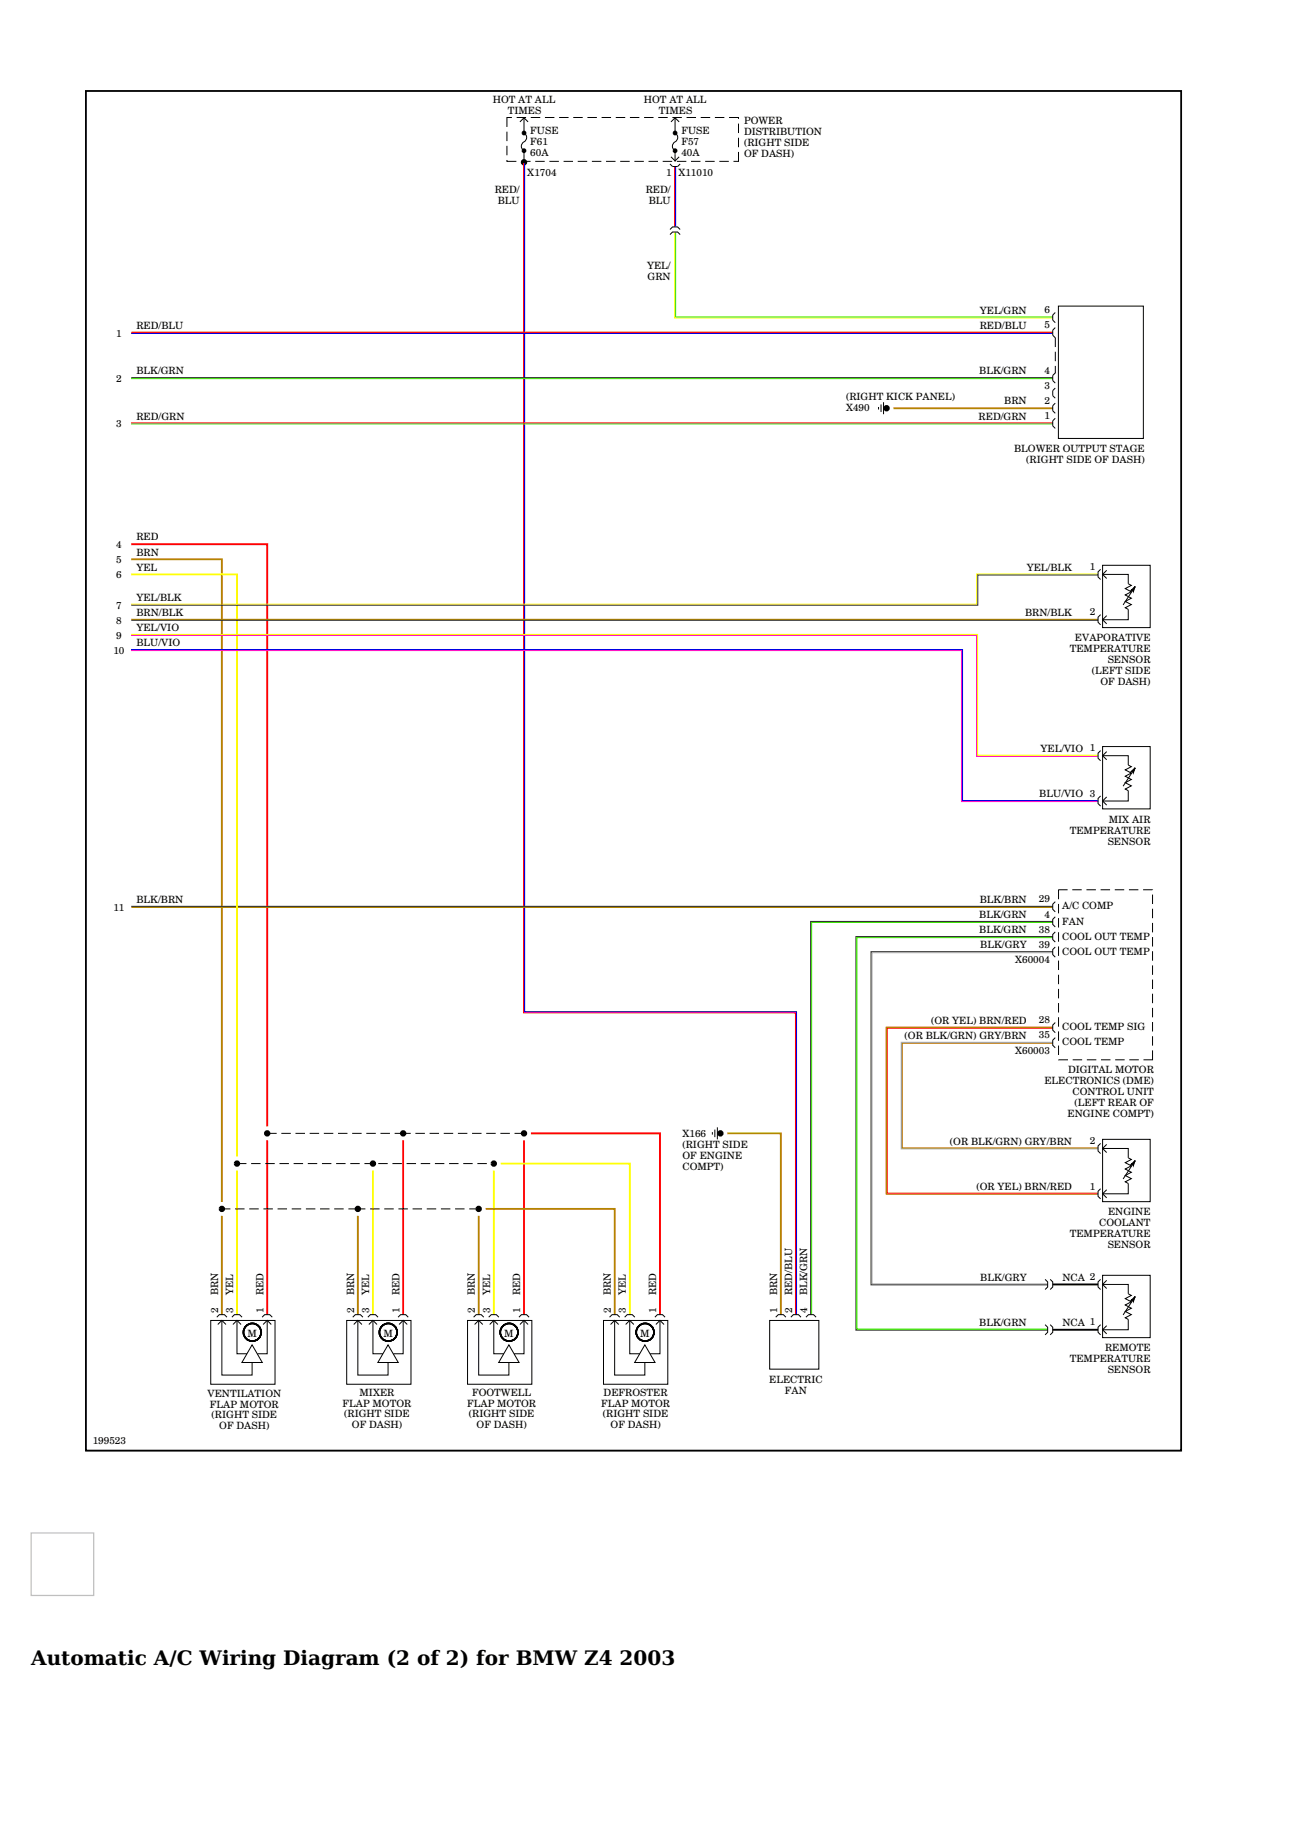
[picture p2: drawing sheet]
<svg xmlns="http://www.w3.org/2000/svg" width="210mm" height="297mm" viewBox="0 0 210 297" stroke-linecap="round" stroke-linejoin="round" font-family="sans-serif">
<path d="M21.3 88.5h22.1v94.6M43.4 185.4v28.3M65.5 185.4v28.3M85.2 185.4v28.3M86.3 184.3h21v29.4" fill="none" stroke="#f00" stroke-width=".31"/>
<g fill="none" stroke="#000" stroke-width=".52">
<circle cx="85.2" cy="26.4" r=".26"/>
<circle cx="144.1" cy="66.4" r=".26"/>
<circle cx="36.1" cy="196.5" r=".26"/>
<circle cx="38.5" cy="189.2" r=".26"/>
<circle cx="43.4" cy="184.3" r=".26"/>
<circle cx="58.2" cy="196.5" r=".26"/>
<circle cx="60.6" cy="189.2" r=".26"/>
<circle cx="65.5" cy="184.3" r=".26"/>
<circle cx="77.8" cy="196.5" r=".26"/>
<circle cx="80.3" cy="189.2" r=".26"/>
<circle cx="85.2" cy="184.3" r=".26"/>
<circle cx="117.1" cy="184.3" r=".26"/>
</g>
<path d="M145.3 66.4h25.9M21.3 90.9h14.8v104.5M36.1 197.7v16M58.2 197.7v16M77.8 197.7v16M79 196.5h20.9v17.2M118.3 184.3h8.7v29.4" fill="none" stroke="#b28600" stroke-width=".31"/>
<path d="M21.3 93.4h17.2v94.6M38.5 190.3v23.4M60.6 190.3v23.4M80.3 190.3v23.4M81.4 189.2h21v24.5" fill="none" stroke="#ff0" stroke-width=".31"/>
<g fill="none" stroke="#000" stroke-width=".16">
<path d="M83.2 19.1h-.8v1.5M84 19.1h1.5M84.5 19.8l.7-.6 .7 .6M85.2 19.1v2.5a.89 .89 0 0 1 .4 .9 .89 .89 0 0 1-.6 .7 .81 .81 0 0 0 .2 1.3v1.8M86.3 19.1h1.5M88.6 19.1h1.5M90.9 19.1h1.5M93.2 19.1h1.5M95.5 19.1h1.5M97.8 19.1h1.5M100.1 19.1h1.6M102.4 19.1h1.6"/>
<path d="M104.7 19.1h1.6M107 19.1h1.6M109.1 19.8l.7-.6 .6 .6M109.3 19.1h1.6M109.8 19.1v2.5a.89 .89 0 0 1 .4 .9 .89 .89 0 0 1-.7 .7 .81 .81 0 0 0 .3 1.3v1.8M111.6 19.1h1.6M113.9 19.1h1.6M116.2 19.1h1.6M118.5 19.1h1.6v.2M82.4 26v.2h1.6M82.4 21.4v1.5M82.4 23.7v1.5"/>
<path d="M84.7 26.2h1.6M87 26.2h1.6M89.3 26.2h1.6M91.6 26.2h1.6M93.9 26.2h1.6M96.2 26.2h1.6M98.5 26.2h1.6M100.8 26.2h1.6M103.1 26.2h1.6M105.4 26.2h1.6M107.7 26.2h1.6M108.9 38.1l.4-.4h.9l.4 .4"/>
<path d="M108.9 37.3l.4-.4h.9l.4 .4M108.9 26.7l.4 .4h.9l.4-.4M109.1 25.5l.7 .7 .6-.7M110.1 26.2h1.5M112.4 26.2h1.5M114.7 26.2h1.5M117 26.2h1.5M120.1 24.7v1.5h-.8M120.1 20.1v1.5M120.1 22.4v1.5M171.6 50.8l-.4 .4v.8l.4 .5M171.6 53.3l-.4 .4v.8l.4 .4"/>
<path d="M171.6 54.9v1.5M171.6 57.2v1.5M171.6 59.5v1.2M172.1 49.8h13.8v21.5h-13.8zM142.8 66.2v.4M143.2 65.8v1.2M143.7 65.4v1.9M171.6 60.6l-.4 .4v.9l.4 .4M171.6 63.1l-.4 .4v.8l.4 .4M171.6 65.5l-.4 .5v.8l.4 .4M171.6 68l-.4 .4v.8l.4 .5M178.9 92.6l-.4 .4v.8l.4 .4"/>
<path d="M178.9 99.9l-.4 .4v.9l.4 .4M179.3 91.9h7.7v10.1h-7.7zM179.3 93.4h4.1v1.5l.5 .3-.9 .5 .9 .5-.9 .5 .9 .6-.9 .5 .9 .5-.9 .5 .4 .3v1.7h-4.1M179.9 92.7l-.6 .7 .6 .7M183.9 96l.7-.6-.4 .5zM184.2 95.9l-1.6 2.4M184.6 95.4l-.3 .8-.1-.3zM179.9 100.1l-.6 .7 .6 .6M178.9 122l-.4 .5v.8l.4 .4M178.9 129.4l-.4 .4v.8l.4 .5M179.3 121.4h7.7v10.1h-7.7zM179.3 122.9h4.1v1.5l.5 .2-.9 .6 .9 .5-.9 .5 .9 .5-.9 .6 .9 .5-.9 .5 .4 .2v1.7h-4.1"/>
<path d="M179.9 122.2l-.6 .7 .6 .6M179.9 129.6l-.6 .6 .6 .7M183.9 125.4l.7-.6-.4 .6zM184.2 125.4l-1.6 2.4M184.6 124.8l-.3 .9-.1-.3zM171.6 154l-.4 .4v.8l.4 .4M171.6 151.5l-.4 .4v.8l.4 .5M171.6 149.1l-.4 .4v.8l.4 .4M171.6 146.6l-.4 .4v.8l.4 .4M172.1 147v1.5M172.1 149.3v1.5M172.1 151.6v1.5"/>
<path d="M172.1 153.9v1.5M172.1 156.2v1.5M172.1 158.5v1.5M173.6 144.7h-1.5v1.5M174.3 144.7h1.6M176.6 144.7h1.6M178.9 144.7h1.6M181.3 144.7h1.5M183.6 144.7h1.5M185.9 144.7h1.5M187.4 145.4v1.6M187.4 147.7v1.6"/>
<path d="M187.4 150v1.6M187.4 152.4v1.5M187.4 154.7v1.5M187.4 157v1.5M187.4 159.3v1.5M171.6 166.2l-.4 .5v.8l.4 .4M171.6 168.7l-.4 .4v.8l.4 .5M172.1 172.3h1.5M172.1 160.8v1.5M172.1 163.1v1.5M172.1 165.4v1.5M172.1 167.7v1.5"/>
<path d="M172.1 170v1.5M174.4 172.3h1.5M176.7 172.3h1.5M179 172.3h1.5M181.3 172.3h1.6M183.6 172.3h1.6M187.4 170.8v1.5h-1.5M187.4 161.6v1.5M187.4 163.9v1.5M187.4 166.2v1.5M187.4 168.5v1.5M36.1 196.5h1.4"/>
<path d="M38.2 196.5h1.6M38.5 189.2h1.6M40.5 196.5h1.6M40.8 189.2h1.6M42.8 196.5h1.6M43.1 189.2h1.6M43.4 184.3h1.6M45.1 196.5h1.6M45.4 189.2h1.6M45.7 184.3h1.6M47.4 196.5h1.6M47.7 189.2h1.6"/>
<path d="M48 184.3h1.6M49.7 196.5h1.6M50 189.2h1.6M50.4 184.3h1.5M52 196.5h1.6M52.3 189.2h1.6M52.7 184.3h1.5M54.3 196.5h1.6M54.6 189.2h1.6M55 184.3h1.5M56.6 196.5h2.8M57 189.2h1.5"/>
<path d="M57.3 184.3h1.5M59.3 189.2h1.4M59.6 184.3h1.5M60.2 196.5h1.5M61.5 189.2h1.5M61.9 184.3h1.5M62.5 196.5h1.5M63.8 189.2h1.5M64.2 184.3h2.6M64.8 196.5h1.5M66.1 189.2h1.5M67.1 196.5h1.5"/>
<path d="M67.5 184.3h1.6M68.4 189.2h1.5M69.4 196.5h1.5M69.8 184.3h1.6M70.7 189.2h1.5M71.7 196.5h1.5M72.1 184.3h1.6M73 189.2h1.6M74 196.5h1.5M74.5 184.3h1.5M75.3 189.2h1.6M76.3 196.5h1.5"/>
<path d="M76.8 184.3h1.5M77.6 189.2h1.6M79.1 184.3h1.5M81.4 184.3h1.5M83.7 184.3h1.5M115.8 184.1v.4M116.2 183.7v1.2M116.6 183.3v1.9M178.9 185.9l-.4 .4v.8l.4 .4M178.9 193.3l-.4 .4v.8l.4 .4M179.3 185.2h7.7v10.2h-7.7zM179.3 186.7h4.1v1.5l.5 .3-.9 .5 .9 .5-.9 .6 .9 .5-.9 .5 .9 .5-.9 .5 .4 .3v1.7h-4.1"/>
<path d="M179.9 186.1l-.6 .6 .6 .7M179.9 193.4l-.6 .7 .6 .7M183.9 189.3l.7-.6-.4 .5zM184.2 189.2l-1.6 2.5M184.6 188.7l-.3 .8-.1-.3zM34.3 214.7h10.4v10.4h-10.4zM35.2 214.2l.5-.5h.8l.4 .5M35.4 215.3l.7-.6 .6 .6M36.1 214.7v8.9h4.9v-2M37.7 214.2l.4-.5h.8l.5 .5M37.9 215.3l.6-.6 .7 .6M38.5 214.7v5.4h1.7"/>
<path d="M41 218.7l1.6 2.8h-3.3zM42.6 214.2l.4-.5h.9l.4 .5M42.8 215.3l.6-.6 .7 .6M43.4 214.7v5.4h-1.6M56.4 214.7h10.4v10.4h-10.4zM57.4 214.2l.4-.5h.8l.4 .5M57.5 215.3l.7-.6 .6 .6M58.2 214.7v8.9h4.9v-2M59.8 214.2l.4-.5h.8l.5 .5M60 215.3l.6-.6 .7 .6M60.6 214.7v5.4h1.7M63.1 218.7l1.6 2.8h-3.3z"/>
<path d="M64.7 214.2l.4-.5h.9l.4 .5M64.9 215.3l.6-.6 .7 .6M65.5 214.7v5.4h-1.5M76 214.7h10.5v10.4h-10.5zM77 214.2l.4-.5h.8l.5 .5M77.2 215.3l.6-.6 .7 .6M77.8 214.7v8.9h4.9v-2M79.5 214.2l.4-.5h.8l.4 .5M79.6 215.3l.7-.6 .6 .6M80.3 214.7v5.4h1.6M82.7 218.7l1.7 2.8h-3.3zM84.4 214.2l.4-.5h.8l.4 .5"/>
<path d="M84.5 215.3l.7-.6 .7 .6M85.2 214.7v5.4h-1.6M98.1 214.7h10.5v10.4h-10.5zM99.1 214.2l.4-.5h.8l.5 .5M99.3 215.3l.6-.6 .7 .6M99.9 214.7v8.9h4.9v-2M101.6 214.2l.4-.5h.8l.4 .5M101.7 215.3l.7-.6 .7 .6M102.4 214.7v5.4h1.6M104.8 218.7l1.7 2.8h-3.3zM106.5 214.2l.4-.5h.8l.4 .5M106.6 215.3l.7-.6 .7 .6"/>
<path d="M107.3 214.7v5.4h-1.6M125.1 214.7h8v7.9h-8zM126.1 214.2l.4-.5h.9l.4 .5M128.6 214.2l.4-.5h.8l.4 .5M131 214.2l.5-.5h.8l.4 .5M169.9 215.4l.4 .4v.8l-.4 .4M169.9 208l.4 .4v.8l-.4 .5M170.8 215.4l.4 .4v.8l-.4 .4M170.8 208l.4 .4v.8l-.4 .5M178.9 208l-.4 .4v.8l.4 .5M178.9 215.4l-.4 .4v.8l.4 .4M179.3 207.3h7.7v10.2h-7.7z"/>
<path d="M179.3 208.8h4.1v1.5l.5 .3-.9 .5 .9 .6-.9 .5 .9 .5-.9 .5 .9 .5-.9 .6 .4 .2v1.7h-4.1M179.9 208.2l-.6 .6 .6 .7M179.9 215.5l-.6 .7 .6 .7M183.9 211.4l.7-.6-.4 .5zM184.2 211.3l-1.6 2.5M184.6 210.8l-.3 .8-.1-.3zM14 235.8h178"/>
<circle cx="41" cy="216.6" r="1.49"/>
<circle cx="41" cy="216.6" r="1.5"/>
<circle cx="41" cy="216.6" r="1.45"/>
<circle cx="41" cy="216.6" r="1.47"/>
<circle cx="41" cy="216.6" r="1.48"/>
<circle cx="41" cy="216.6" r="1.44"/>
<circle cx="41" cy="216.6" r="1.43"/>
<circle cx="41" cy="216.6" r="1.41"/>
<circle cx="41" cy="216.6" r="1.42"/>
<circle cx="41" cy="216.6" r="1.39"/>
<circle cx="41" cy="216.6" r="1.38"/>
<circle cx="63.1" cy="216.6" r="1.5"/>
<circle cx="63.1" cy="216.6" r="1.49"/>
<circle cx="63.1" cy="216.6" r="1.47"/>
<circle cx="63.1" cy="216.6" r="1.45"/>
<circle cx="63.1" cy="216.6" r="1.48"/>
<circle cx="63.1" cy="216.6" r="1.44"/>
<circle cx="63.1" cy="216.6" r="1.41"/>
<circle cx="63.1" cy="216.6" r="1.43"/>
<circle cx="63.1" cy="216.6" r="1.42"/>
<circle cx="63.1" cy="216.6" r="1.38"/>
<circle cx="63.1" cy="216.6" r="1.39"/>
<circle cx="82.8" cy="216.6" r="1.48"/>
<circle cx="82.8" cy="216.6" r="1.5"/>
<circle cx="82.8" cy="216.6" r="1.49"/>
<circle cx="82.8" cy="216.6" r="1.44"/>
<circle cx="82.8" cy="216.6" r="1.47"/>
<circle cx="82.8" cy="216.6" r="1.41"/>
<circle cx="82.8" cy="216.6" r="1.43"/>
<circle cx="82.8" cy="216.6" r="1.45"/>
<circle cx="82.8" cy="216.6" r="1.39"/>
<circle cx="82.8" cy="216.6" r="1.42"/>
<circle cx="82.8" cy="216.6" r="1.38"/>
<circle cx="104.9" cy="216.6" r="1.48"/>
<circle cx="104.9" cy="216.6" r="1.5"/>
<circle cx="104.9" cy="216.6" r="1.47"/>
<circle cx="104.9" cy="216.6" r="1.49"/>
<circle cx="104.9" cy="216.6" r="1.44"/>
<circle cx="104.9" cy="216.6" r="1.41"/>
<circle cx="104.9" cy="216.6" r="1.43"/>
<circle cx="104.9" cy="216.6" r="1.45"/>
<circle cx="104.9" cy="216.6" r="1.39"/>
<circle cx="104.9" cy="216.6" r="1.42"/>
<circle cx="104.9" cy="216.6" r="1.38"/>
</g>
<path d="M85.1 26.5v138.2h44.3v49M109.7 27.1v9.8M21.3 54h149.9M21.3 68.8h149.9" fill="none" stroke="#f00" stroke-width=".2"/>
<path d="M85.3 26.5v138h44.2v49.2M109.9 27.1v9.8M21.3 54.2h149.9" fill="none" stroke="#00f" stroke-width=".16"/>
<path d="M109.7 37.8v13.9h61.5M178.5 93.3h-19.7v4.9h-137.5M21.3 103.2h137.6v19.6h19.7" fill="none" stroke="#ff0" stroke-width=".2"/>
<path d="M109.9 37.8v13.7h61.3M21.3 61.6h149.9M21.3 68.9h149.9M171.2 150h-39.2v63.7M171.2 152.4h-31.9v63.7h31" fill="none" stroke="#39e500" stroke-width=".16"/>
<path d="M171.2 208.8h7.3M171.2 216.2h7.3" fill="none" stroke="#000" stroke-width=".31"/>
<path d="M21.3 61.4h149.9M21.3 147.4h149.9M171.2 149.8h-39.4v63.9M171.2 152.3h-32v63.9h31.1M171.2 154.7h-29.6v54.2h28.7" fill="none" stroke="#323232" stroke-width=".2"/>
<path d="M171.2 154.9h-29.4v53.8h28.5" fill="none" stroke="#afafaf" stroke-width=".16"/>
<path d="M21.3 100.7h157.2M171.2 167h-27.1v27.1h34.4" fill="none" stroke="#b28600" stroke-width=".2"/>
<path d="M171.2 167.2h-27v26.8h34.3" fill="none" stroke="#f00" stroke-width=".16"/>
<path d="M171.2 169.5h-24.7v17.3h32" fill="none" stroke="#afafaf" stroke-width=".2"/>
<path d="M21.3 147.5h149.9M171.2 169.6h-24.5v17h31.8" fill="none" stroke="#b28600" stroke-width=".16"/>
<path d="M14 14.8h178v221h-178z" fill="none" stroke="#000" stroke-width=".29"/>
<path d="M178.5 93.5h-19.5v4.9h-137.7M21.3 100.9h157.2" fill="none" stroke="#323232" stroke-width=".16"/>
<path d="M21.3 103.3h137.5v19.7h19.8M21.3 105.8h135v24.5h22.3" fill="none" stroke="#f0f" stroke-width=".16"/>
<path d="M21.3 105.6h135.2v24.6h22.1" fill="none" stroke="#00f" stroke-width=".2"/>
<g fill="none" stroke="#000" stroke-width=".38">
<circle cx="85.2" cy="24.5" r=".19"/>
<circle cx="85.2" cy="21.6" r=".19"/>
<circle cx="109.8" cy="24.5" r=".19"/>
<circle cx="109.8" cy="21.6" r=".19"/>
</g>
<path d="M183.9 96l.7-.6-.4 .5zM184.6 95.4l-.3 .8-.1-.3zM183.9 125.4l.7-.6-.4 .6zM184.6 124.8l-.3 .9-.1-.3zM183.9 189.3l.7-.6-.4 .5zM184.6 188.7l-.3 .8-.1-.3zM183.9 211.4l.7-.6-.4 .5zM184.6 210.8l-.3 .8-.1-.3z" fill="#000"/>
<path d="M5.1 249.2h10.1v10.2h-10.1z" fill="none" stroke="#c0c0c0" stroke-width=".2"/>
<g font-size="3.3">
<text x="5.1" y="270.8">Automatic A/C Wiring Diagram (2 of 2) for BMW Z4</text>
<text x="100.7" y="270.8">2003</text>
</g>
<g font-size="1.6">
<text x="80.1" y="16.8">HOT AT ALL</text>
<text x="104.7" y="16.8">HOT AT ALL</text>
<text x="82.5" y="18.6">TIMES</text>
<text x="86.2" y="21.8">FUSE</text>
<text x="86.2" y="23.5">F61</text>
<text x="107.1" y="18.6">TIMES</text>
<text x="110.8" y="21.8">FUSE</text>
<text x="110.8" y="23.5">F57</text>
<text x="121" y="23.7">(RIGHT SIDE</text>
<text x="121" y="21.9">DISTRIBUTION</text>
<text x="121" y="20.1">POWER</text>
<text x="85.7" y="28.7">X1704</text>
<text x="86.2" y="25.3">60A</text>
<text x="108.3" y="28.7">1</text>
<text x="110.3" y="28.7">X11010</text>
<text x="110.8" y="25.3">40A</text>
<text x="121" y="25.5">OF DASH)</text>
<text x="80.4" y="31.4">RED/</text>
<text x="80.9" y="33.2">BLU</text>
<text x="105" y="31.4">RED/</text>
<text x="105.5" y="33.2">BLU</text>
<text x="105.2" y="43.7">YEL/</text>
<text x="105.3" y="45.5">GRN</text>
<text x="22.2" y="53.5">RED/BLU</text>
<text x="159.3" y="53.5">RED/BLU</text>
<text x="159.3" y="51">YEL/GRN</text>
<text x="169.8" y="53.4">5</text>
<text x="169.8" y="50.9">6</text>
<text x="18.9" y="54.7">1</text>
<text x="18.9" y="62.1">2</text>
<text x="22.2" y="60.8">BLK/GRN</text>
<text x="137.6" y="65">(RIGHT KICK PANEL)</text>
<text x="159.2" y="60.8">BLK/GRN</text>
<text x="163.3" y="65.8">BRN</text>
<text x="169.8" y="65.7">2</text>
<text x="169.8" y="63.2">3</text>
<text x="169.8" y="60.8">4</text>
<text x="18.9" y="69.5">3</text>
<text x="22.2" y="68.2">RED/GRN</text>
<text x="137.6" y="66.8">X490</text>
<text x="159.1" y="68.2">RED/GRN</text>
<text x="169.8" y="68.1">1</text>
<text x="164.9" y="73.6">BLOWER OUTPUT STAGE</text>
<text x="166.9" y="75.3">(RIGHT SIDE OF DASH)</text>
<text x="18.9" y="89">4</text>
<text x="22.2" y="87.9">RED</text>
<text x="18.9" y="91.5">5</text>
<text x="18.9" y="93.9">6</text>
<text x="22.2" y="92.8">YEL</text>
<text x="22.2" y="90.3">BRN</text>
<text x="166.9" y="92.8">YEL/BLK</text>
<text x="177.2" y="92.7">1</text>
<text x="18.9" y="99">7</text>
<text x="18.9" y="101.4">8</text>
<text x="22.2" y="97.7">YEL/BLK</text>
<text x="22.2" y="100.1">BRN/BLK</text>
<text x="166.7" y="100.1">BRN/BLK</text>
<text x="177.2" y="100.1">2</text>
<text x="18.4" y="106.3">10</text>
<text x="18.9" y="103.9">9</text>
<text x="22.2" y="102.6">YEL/VIO</text>
<text x="22.2" y="105.1">BLU/VIO</text>
<text x="173.9" y="106.1">TEMPERATURE</text>
<text x="174.8" y="104.3">EVAPORATIVE</text>
<text x="180.1" y="107.9">SENSOR</text>
<text x="177.5" y="109.6">(LEFT SIDE</text>
<text x="178.9" y="111.4">OF DASH)</text>
<text x="169.2" y="122.3">YEL/VIO 1</text>
<text x="169" y="129.6">BLU/VIO 3</text>
<text x="173.9" y="135.5">TEMPERATURE</text>
<text x="180.1" y="137.3">SENSOR</text>
<text x="180.3" y="133.8">MIX AIR</text>
<text x="18.4" y="148.1">11</text>
<text x="22.2" y="146.8">BLK/BRN</text>
<text x="159.2" y="149.3">BLK/GRN</text>
<text x="159.3" y="146.8">BLK/BRN</text>
<text x="168.9" y="146.7">29</text>
<text x="169.8" y="149.2">4</text>
<text x="172.7" y="147.9">A/C COMP</text>
<text x="159.2" y="151.7">BLK/GRN</text>
<text x="159.4" y="154.2">BLK/GRY</text>
<text x="168.9" y="151.6">38</text>
<text x="168.9" y="154.1">39</text>
<text x="172.7" y="150.3">FAN</text>
<text x="172.7" y="152.8">COOL OUT TEMP</text>
<text x="172.7" y="155.2">COOL OUT TEMP</text>
<text x="165.1" y="156.6">X60004</text>
<text x="151.4" y="166.5">(OR YEL) BRN/RED</text>
<text x="168.9" y="166.4">28</text>
<text x="172.7" y="167.5">COOL TEMP SIG</text>
<text x="147.1" y="168.9">(OR BLK/GRN) GRY/BRN</text>
<text x="165.1" y="171.3">X60003</text>
<text x="168.9" y="168.8">35</text>
<text x="172.7" y="170">COOL TEMP</text>
<text x="169.8" y="176.2">ELECTRONICS (DME)</text>
<text x="173.7" y="174.5">DIGITAL MOTOR</text>
<text x="174.4" y="178.1">CONTROL UNIT</text>
<text x="174.7" y="179.9">(LEFT REAR OF</text>
<text x="111" y="184.8">X166</text>
<text x="173.6" y="181.7">ENGINE COMPT)</text>
<text x="111" y="186.6">(RIGHT SIDE</text>
<text x="111" y="188.4">OF ENGINE</text>
<text x="111" y="190.2">COMPT)</text>
<text x="154.5" y="186.1">(OR BLK/GRN) GRY/BRN</text>
<text x="177.2" y="186">2</text>
<text x="158.8" y="193.5">(OR YEL) BRN/RED</text>
<text x="177.2" y="193.4">1</text>
<text x="180.2" y="197.6">ENGINE</text>
<text x="173.9" y="201.2">TEMPERATURE</text>
<text x="178.7" y="199.4">COOLANT</text>
<text x="180.1" y="203">SENSOR</text>
<text x="159.4" y="208.2">BLK/GRY</text>
<text x="172.7" y="208.2">NCA 2</text>
<text x="35.5" y="210.6" transform="rotate(-90 35.5 210.6)">BRN</text>
<text x="35.5" y="213.4" transform="rotate(-90 35.5 213.4)">2</text>
<text x="37.9" y="210.6" transform="rotate(-90 37.9 210.6)">YEL</text>
<text x="37.9" y="213.4" transform="rotate(-90 37.9 213.4)">3</text>
<text x="42.8" y="210.6" transform="rotate(-90 42.8 210.6)">RED</text>
<text x="42.8" y="213.4" transform="rotate(-90 42.8 213.4)">1</text>
<text x="57.6" y="210.6" transform="rotate(-90 57.6 210.6)">BRN</text>
<text x="57.6" y="213.4" transform="rotate(-90 57.6 213.4)">2</text>
<text x="60" y="210.6" transform="rotate(-90 60 210.6)">YEL</text>
<text x="60" y="213.4" transform="rotate(-90 60 213.4)">3</text>
<text x="64.9" y="210.6" transform="rotate(-90 64.9 210.6)">RED</text>
<text x="64.9" y="213.4" transform="rotate(-90 64.9 213.4)">1</text>
<text x="77.2" y="210.6" transform="rotate(-90 77.2 210.6)">BRN</text>
<text x="77.2" y="213.4" transform="rotate(-90 77.2 213.4)">2</text>
<text x="79.7" y="210.6" transform="rotate(-90 79.7 210.6)">YEL</text>
<text x="79.7" y="213.4" transform="rotate(-90 79.7 213.4)">3</text>
<text x="84.6" y="210.6" transform="rotate(-90 84.6 210.6)">RED</text>
<text x="84.6" y="213.4" transform="rotate(-90 84.6 213.4)">1</text>
<text x="99.3" y="210.6" transform="rotate(-90 99.3 210.6)">BRN</text>
<text x="99.3" y="213.4" transform="rotate(-90 99.3 213.4)">2</text>
<text x="101.8" y="210.6" transform="rotate(-90 101.8 210.6)">YEL</text>
<text x="101.8" y="213.4" transform="rotate(-90 101.8 213.4)">3</text>
<text x="106.7" y="210.6" transform="rotate(-90 106.7 210.6)">RED</text>
<text x="106.7" y="213.4" transform="rotate(-90 106.7 213.4)">1</text>
<text x="126.3" y="210.6" transform="rotate(-90 126.3 210.6)">BRN</text>
<text x="126.3" y="213.4" transform="rotate(-90 126.3 213.4)">1</text>
<text x="128.8" y="210.6" transform="rotate(-90 128.8 210.6)">RED/BLU</text>
<text x="128.8" y="213.4" transform="rotate(-90 128.8 213.4)">2</text>
<text x="131.3" y="210.6" transform="rotate(-90 131.3 210.6)">BLK/GRN</text>
<text x="131.3" y="213.4" transform="rotate(-90 131.3 213.4)">4</text>
<text x="159.2" y="215.6">BLK/GRN</text>
<text x="172.7" y="215.6">NCA 1</text>
<text x="40.2" y="217.4">M</text>
<text x="62.3" y="217.4">M</text>
<text x="82" y="217.4">M</text>
<text x="104.1" y="217.4">M</text>
<text x="173.9" y="221.5">TEMPERATURE</text>
<text x="179.7" y="219.7">REMOTE</text>
<text x="33.7" y="227.1">VENTILATION</text>
<text x="58.5" y="227">MIXER</text>
<text x="76.7" y="227">FOOTWELL</text>
<text x="98.1" y="227">DEFROSTER</text>
<text x="125.1" y="224.8">ELECTRIC</text>
<text x="127.6" y="226.6">FAN</text>
<text x="180.1" y="223.3">SENSOR</text>
<text x="34.1" y="228.9">FLAP MOTOR</text>
<text x="34.4" y="230.6">(RIGHT SIDE</text>
<text x="35.7" y="232.3">OF DASH)</text>
<text x="55.7" y="228.7">FLAP MOTOR</text>
<text x="56" y="230.4">(RIGHT SIDE</text>
<text x="57.2" y="232.2">OF DASH)</text>
<text x="76" y="228.7">FLAP MOTOR</text>
<text x="76.2" y="230.4">(RIGHT SIDE</text>
<text x="77.5" y="232.2">OF DASH)</text>
<text x="97.8" y="228.7">FLAP MOTOR</text>
<text x="98" y="230.4">(RIGHT SIDE</text>
<text x="99.3" y="232.2">OF DASH)</text>
<text x="15.1" y="234.7">199523</text>
</g>
</svg>
